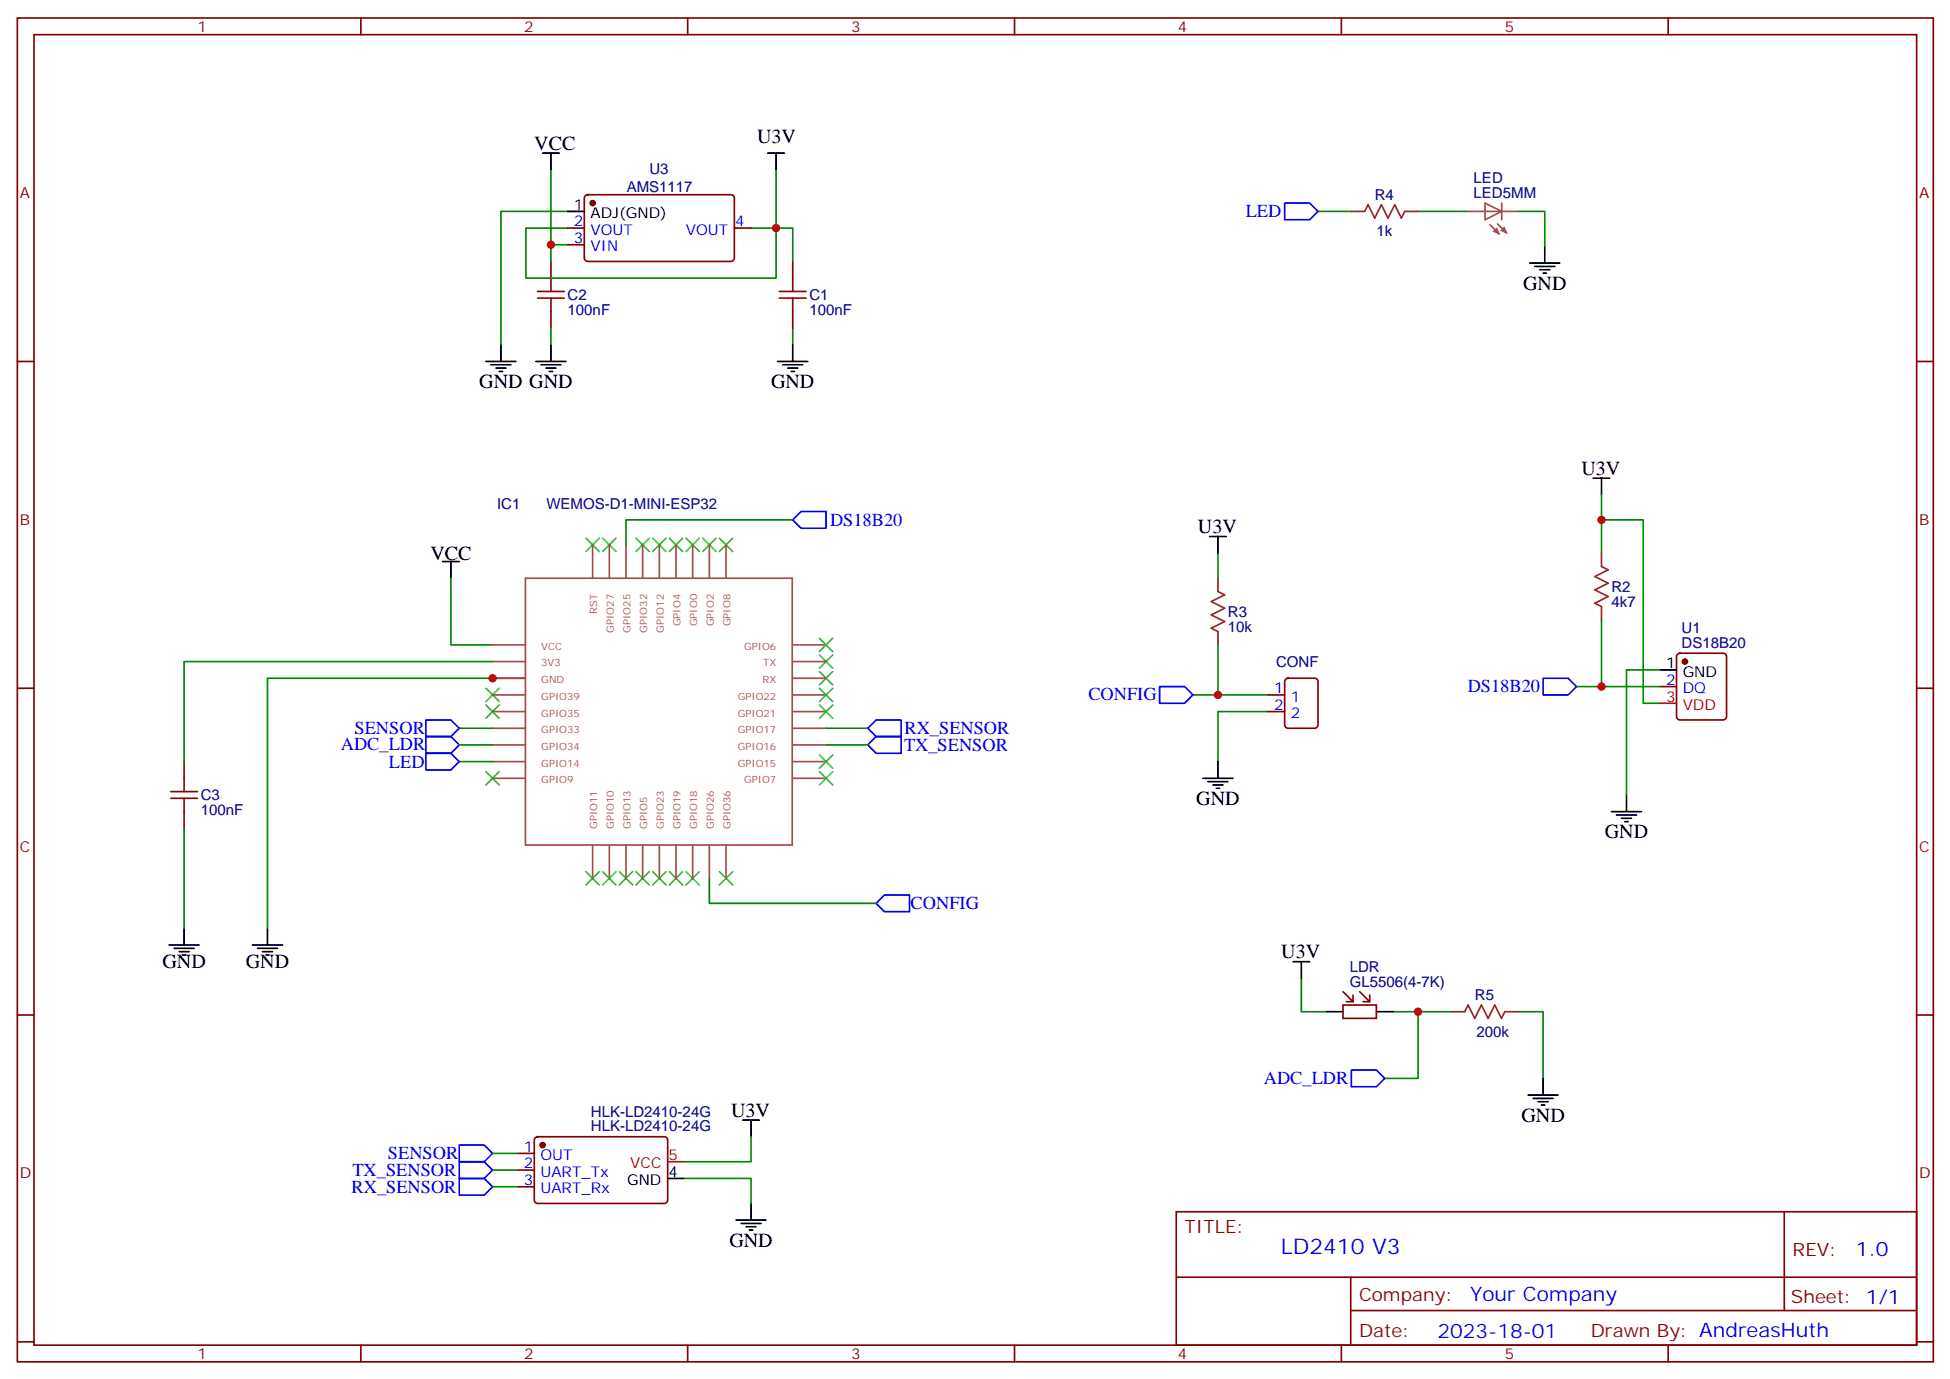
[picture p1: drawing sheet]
<svg xmlns="http://www.w3.org/2000/svg" width="413mm" height="292mm" viewBox="0 0 413 292" stroke-linecap="round" stroke-linejoin="round" font-family="sans-serif">
<g fill="none" stroke="#870000" stroke-width=".35">
<path d="M3.7 3.8h405.3v284.3h-405.3zM7.2 7.3h398.3v277.3h-398.3zM76.3 3.8v3.5M145.5 3.8v3.5M214.6 3.8v3.5M283.8 3.8v3.5M352.9 3.8v3.5M116.6 55.3v3.5M120.1 48.3h3.5M120.1 51.8h3.5M123.8 41.4l.5-.2h30.4a.71 .71 0 0 1 .7 .7v12.7a.76 .76 0 0 1-.7 .7h-30.4a.76 .76 0 0 1-.7-.7v-12.7zM155.4 48.3h3.5"/>
<path d="M167.7 55.3v3.5M3.7 76.5h3.5M116.6 65.9v3.5M167.7 65.9v3.5M405.5 76.5h3.5M354.9 138.4l.5-.2h9.2a.71 .71 0 0 1 .7 .7v12.7a.76 .76 0 0 1-.7 .7h-9.2a.76 .76 0 0 1-.7-.7v-12.7zM3.7 145.6h3.5M268.3 147h3.5M268.3 150.6h3.5M272 143.7l.5-.2h5.6a.71 .71 0 0 1 .7 .7v9.2a.76 .76 0 0 1-.7 .7h-5.6a.76 .76 0 0 1-.7-.7v-9.2zM351.2 145.3h3.5M405.5 145.6h3.5"/>
<path d="M38.9 161.1v3.6M38.9 171.7v3.6M3.7 214.8h3.5M284.1 212.7h7.1v2.8h-7.1zM284.1 209.8l2.1 2.1M286.2 210.5v1.4h-1.4M287.7 209.8l2.1 2.1M289.8 210.5v1.4h-1.4M405.5 214.8h3.5M109.5 244.1h3.5M109.5 247.6h3.5M109.5 251.1h3.5"/>
<path d="M113.3 240.7l.4-.2h26.8a.71 .71 0 0 1 .8 .7v12.7a.76 .76 0 0 1-.8 .7h-26.8a.76 .76 0 0 1-.7-.7v-12.7zM248.8 256.4h156.7v28.2h-156.7zM377.5 256.4v20.9M248.9 270.2h156.5M285.8 277.3h119.6M285.8 270.2v14.2M3.7 283.9h3.5M76.3 284.6v3.5M145.5 284.6v3.5M214.6 284.6v3.5M283.8 284.6v3.5M352.9 284.6v3.5"/>
<path d="M405.5 283.9h3.5"/>
</g>
<g fill="none" stroke="#008700" stroke-width=".35">
<path d="M116.6 35.9v15.9h3.5M164.2 35.9v12.4h3.5v7M116.6 51.8v3.5M120.1 48.3h-8.8v10.5h52.9v-10.5h-5.3M120.1 44.7h-14.1v28.3M278.8 44.7h7.1M300 44.7h10.6M321.2 44.7h5.6v7.4M116.6 69.4v3.6M167.7 69.4v3.6M167.7 110h-35.3v5.3M257.7 117.1v5.2"/>
<path d="M338.8 104.7v5.3h8.8v38.8h3.6M338.8 110v7.1M95.4 122.3v14.2h8.8M104.2 140h-65.3v21.1M257.7 136.5v10.5M338.8 131.2v14.1h12.4M97.2 157.6h7M97.2 154.1h7M104.2 143.5h-47.6v52.9M174.8 157.6h8.8M174.8 154.1h8.8M252.4 147h15.9"/>
<path d="M268.3 150.6h-10.6v10.5M333.5 145.3h5.3M351.2 141.7h-7.1v26.5M38.9 175.3v21.1M97.2 161.1h7M150.1 185.8v5.3h35.2M275.3 207v7.1h5.3M294.7 214.1h12.4M300 214.1v14.1h-7.1M321.2 214.1h5.3v14.1M104.2 244.1h5.3M104.2 247.6h5.3"/>
<path d="M104.2 251.1h5.3M144.8 249.3h14.1v5.3M158.9 240.5v5.3h-14.1"/>
</g>
<path d="M116.6 58.8v2.9M167.7 58.8v2.9M113.7 63.1h5.7M113.7 61.7h5.7M116.6 63.1v2.8M164.9 63.1h5.6M164.9 61.7h5.6M167.7 63.1v2.8M36.1 168.9h5.7M36.1 167.5h5.7M38.9 164.7v2.8M38.9 168.9v2.8" fill="none" stroke="#a10000" stroke-width=".35"/>
<g fill="none" stroke="#000" stroke-width=".35">
<path d="M114.8 32.4h3.5M116.6 32.4v3.5M162.4 32.4h3.5M164.2 32.4v3.5M120.1 44.7h3.5M323.6 55.7h6.4M324.7 56.4h4.2M325.8 57.1h2.1M326.5 57.8h.7M326.8 52.1v3.6M102.8 76.5h6.3M103.9 77.2h4.2"/>
<path d="M104.9 77.9h2.1M105.6 78.6h.7M106 73v3.5M113.4 76.5h6.3M114.4 77.2h4.3M115.5 77.9h2.1M116.2 78.6h.7M116.6 73v3.5M164.5 76.5h6.4M165.6 77.2h4.2M166.7 77.9h2.1M167.4 78.6h.7"/>
<path d="M167.7 73v3.5M93.6 118.8h3.6M95.4 118.8v3.5M255.9 113.5h3.5M257.7 113.5v3.6M337 101.2h3.6M338.8 101.2v3.5M351.2 141.7h3.5M254.5 164.7h6.3M255.6 165.4h4.2M256.6 166.1h2.1M257.3 166.8h.7"/>
<path d="M257.7 161.1v3.6M340.9 171.7h6.4M342 172.4h4.2M343 173.1h2.2M343.7 173.8h.8M344.1 168.2v3.5M35.8 200h6.3M38.9 196.4v3.6M53.4 200h6.4M56.6 196.4v3.6M36.8 200.7h4.3M37.9 201.4h2.1"/>
<path d="M38.6 202.1h.7M54.5 200.7h4.2M55.5 201.4h2.1M56.2 202.1h.7M273.5 203.5h3.6M275.3 203.5v3.5M280.6 214.1h3.5M291.2 214.1h3.5M157.1 237h3.6M158.9 237v3.5M323.3 231.7h6.3M324.3 232.4h4.3"/>
<path d="M325.4 233.1h2.1M326.1 233.8h.7M326.5 228.2v3.5M141.3 249.3h3.5M155.7 258.2h6.4M156.8 258.9h4.2M157.8 259.6h2.1M158.9 254.6v3.6M158.5 260.3h.7"/>
</g>
<g fill="none" stroke="#00f" stroke-width=".35">
<path d="M271.8 43h5.3l1.7 1.7-1.7 1.8h-5.3zM167.7 110l1.8-1.8h5.3v3.6h-5.3zM90.1 152.3h5.3l1.8 1.8-1.8 1.8h-5.3zM90.1 159.4h5.3l1.8 1.7-1.8 1.8h-5.3zM90.1 155.9h5.3l1.8 1.7-1.8 1.8h-5.3zM183.6 157.6l1.7-1.7h5.3v3.5h-5.3zM183.6 154.1l1.7-1.8h5.3v3.6h-5.3zM245.3 145.3h5.3l1.8 1.7-1.8 1.8h-5.3zM326.5 143.5h5.3l1.7 1.8-1.7 1.7h-5.3zM187.1 189.4h5.3v3.5h-5.3l-1.8-1.8zM285.9 226.4h5.3l1.7 1.8-1.7 1.7h-5.3zM97.2 242.3h5.2l1.8 1.8-1.8 1.7h-5.2z"/>
<path d="M97.2 245.8h5.2l1.8 1.8-1.8 1.7h-5.2zM97.2 249.3h5.2l1.8 1.8-1.8 1.8h-5.2z"/>
</g>
<g fill="#870000" stroke="#870000" stroke-width=".35">
<circle cx="125.4" cy="43" r=".53"/>
<circle cx="114.8" cy="242.3" r=".53"/>
<circle cx="356.4" cy="140" r=".53"/>
</g>
<path d="M351.2 148.8h3.5M141.3 245.8h3.5" fill="none" stroke="#f00" stroke-width=".35"/>
<g fill="none" stroke="#a64a4a" stroke-width=".35">
<path d="M310.6 44.7h3.5M314.2 43l3.5 1.7-3.5 1.8zM314.2 44.7h7M315.2 47.6l2 1.9M316.8 47.4l2 1.9M317.7 43v3.5M125.4 115.3v6.9M128.9 115.3v6.9M132.4 115.3v6.9M136 115.3v6.9M139.5 115.3v6.9M143 115.3v6.9"/>
<path d="M146.5 115.3v6.9M150.1 115.3v6.9M153.6 115.3v6.9M104.2 136.5h7M104.2 140h7M111.2 122.3h56.4v56.5h-56.4zM167.8 136.5h7M167.8 140h7M104.2 143.5h7M104.2 147h7M104.2 150.6h7M104.2 154.1h7"/>
<path d="M104.2 157.6h7M167.8 143.5h7M167.8 147h7M167.8 150.6h7M167.8 154.1h7M167.8 157.6h7M104.2 161.1h7M104.2 164.7h7M125.4 178.9v6.9M128.9 178.9v6.9M132.4 178.9v6.9M136 178.9v6.9"/>
<path d="M139.5 178.9v6.9M143 178.9v6.9M146.5 178.9v6.9M150.1 178.9v6.9M153.6 178.9v6.9M167.8 161.1h7M167.8 164.7h7"/>
</g>
<g fill="#a64a4a" stroke="#a64a4a" stroke-width=".21">
<path d="M315.9 49l.7-.7 .6 1.2z"/>
<path d="M317.5 48.8l.7-.7 .6 1.2z"/>
</g>
<path d="M285.9 44.7h2.8l.7-1.4 1.4 2.8 1.4-2.8 1.5 2.8 1.4-2.8 1.4 2.8 .7-1.4h2.8M338.8 117.1v2.8l1.4 .7-2.8 1.4 2.8 1.4-2.8 1.4 2.8 1.4-2.8 1.4 1.4 .7v2.9M257.7 122.3v2.9l1.4 .7-2.8 1.4 2.8 1.4-2.8 1.4 2.8 1.4-2.8 1.4 1.4 .7v2.9M307.1 214.1h2.8l.7-1.4 1.4 2.8 1.4-2.8 1.4 2.8 1.4-2.8 1.4 2.8 .7-1.4h2.9" fill="none" stroke="#8c2424" stroke-width=".35"/>
<g fill="none" stroke="#3c3" stroke-width=".35">
<path d="M124 113.9l2.8 2.8M126.8 113.9l-2.8 2.8M127.5 113.9l2.8 2.8M130.3 113.9l-2.8 2.8M134.5 113.9l2.9 2.8M137.4 113.9l-2.9 2.8M138.1 113.9l2.8 2.8M140.9 113.9l-2.8 2.8M141.6 113.9l2.8 2.8M144.4 113.9l-2.8 2.8M145.1 113.9l2.9 2.8M148 113.9l-2.9 2.8"/>
<path d="M148.7 113.9l2.8 2.8M151.5 113.9l-2.8 2.8M152.2 113.9l2.8 2.8M155 113.9l-2.8 2.8M173.4 138.6l2.8 2.8M173.4 135l2.8 2.9M176.2 138.6l-2.8 2.8M176.2 135l-2.8 2.9M102.8 145.6l2.8 2.8M102.8 149.2l2.8 2.8M105.6 145.6l-2.8 2.8M105.6 149.2l-2.8 2.8"/>
<path d="M173.4 142.1l2.8 2.8M173.4 145.6l2.8 2.8M173.4 149.2l2.8 2.8M173.4 159.7l2.8 2.9M176.2 142.1l-2.8 2.8M176.2 145.6l-2.8 2.8M176.2 149.2l-2.8 2.8M176.2 159.7l-2.8 2.9M102.8 163.3l2.8 2.8M105.6 163.3l-2.8 2.8M173.4 163.3l2.8 2.8M176.2 163.3l-2.8 2.8"/>
<path d="M124 184.4l2.8 2.9M126.8 184.4l-2.8 2.9M127.5 184.4l2.8 2.9M130.3 184.4l-2.8 2.9M131 184.4l2.8 2.9M133.8 184.4l-2.8 2.9M134.5 184.4l2.9 2.9M137.4 184.4l-2.9 2.9M138.1 184.4l2.8 2.9M140.9 184.4l-2.8 2.9M141.6 184.4l2.8 2.9M144.4 184.4l-2.8 2.9"/>
<path d="M145.1 184.4l2.9 2.9M148 184.4l-2.9 2.9M152.2 184.4l2.8 2.9M155 184.4l-2.8 2.9"/>
</g>
<g fill="#c00">
<circle cx="164.2" cy="48.3" r=".88"/>
<circle cx="257.7" cy="147" r=".88"/>
<circle cx="116.6" cy="51.8" r=".88"/>
<circle cx="300" cy="214.1" r=".88"/>
<circle cx="338.8" cy="110" r=".88"/>
<circle cx="338.8" cy="145.3" r=".88"/>
<circle cx="104.2" cy="143.5" r=".88"/>
</g>
<text font-size="4.6" fill="#00f" x="270.9" y="265.4">LD2410 V3</text>
<g font-size="4.2">
<text x="113" y="31.7">VCC</text>
<text x="160.2" y="30.3">U3V</text>
<text x="322.2" y="61.3">GND</text>
<text x="101.4" y="82.1">GND GND</text>
<text x="163.1" y="82.1">GND</text>
<text x="334.6" y="100.5">U3V</text>
<text x="253.4" y="112.8">U3V</text>
<text x="91" y="118.5">VCC</text>
<text x="253.1" y="170.3">GND</text>
<text x="339.5" y="177.4">GND</text>
<text x="271.1" y="202.8">U3V</text>
<text x="34.4" y="204.9">GND</text>
<text x="52" y="204.9">GND</text>
<text x="154.7" y="236.3">U3V</text>
<text x="321.9" y="237.3">GND</text>
<text x="154.3" y="263.8">GND</text>
</g>
<g font-size="4.2" fill="#00f">
<text x="392.6" y="265.7">1.0</text>
<text x="311" y="275.2">Your Company</text>
<text x="304.1" y="283">2023-18-01</text>
</g>
<g font-size="3.9" fill="#00f">
<text x="263.5" y="45.9">LED</text>
<text x="175.6" y="111.3">DS18B20</text>
<text x="230.3" y="148.2">CONFIG</text>
<text x="310.5" y="146.5">DS18B20</text>
<text x="75" y="155.3">SENSOR</text>
<text x="191.4" y="155.3">RX_SENSOR</text>
<text x="72.1" y="158.8">ADC_LDR</text>
<text x="191.3" y="159">TX_SENSOR</text>
<text x="82.3" y="162.5">LED</text>
<text x="192.7" y="192.4">CONFIG</text>
<text x="267.4" y="229.4">ADC_LDR</text>
<text x="82.1" y="245.3">SENSOR</text>
<text x="74.6" y="248.8">TX_SENSOR</text>
<text x="74.4" y="252.4">RX_SENSOR</text>
</g>
<g font-size="3.9" fill="#800">
<text x="250.6" y="261">TITLE:</text>
<text x="379.2" y="265.7">REV:</text>
<text x="287.5" y="275.2">Company:</text>
<text x="378.9" y="275.8">Sheet: 1/1</text>
<text x="287.5" y="282.9">Date:</text>
<text x="336.6" y="282.9">Drawn By: AndreasHuth</text>
</g>
<g font-size="3.2" fill="#800">
<text x="41.8" y="6.8">1</text>
<text x="110.9" y="6.8">2</text>
<text x="180.1" y="6.8">3</text>
<text x="249.2" y="6.8">4</text>
<text x="318.3" y="6.8">5</text>
<text x="4.2" y="41.9">A</text>
<text x="406" y="41.9">A</text>
<text x="4.2" y="111.1">B</text>
<text x="406" y="111.1">B</text>
<text x="4.2" y="180.2">C</text>
<text x="406" y="180.2">C</text>
<text x="4.2" y="249.3">D</text>
<text x="406" y="249.3">D</text>
<text x="41.8" y="287.6">1</text>
<text x="110.9" y="287.6">2</text>
<text x="180.1" y="287.6">3</text>
<text x="249.2" y="287.6">4</text>
<text x="318.3" y="287.6">5</text>
</g>
<g font-size="3.2" fill="#000080">
<text x="132.6" y="40.6">AMS1117</text>
<text x="137.4" y="36.8">U3</text>
<text x="311.8" y="41.9">LED5MM</text>
<text x="311.8" y="38.7">LED</text>
<text x="290.8" y="42.3">R4</text>
<text x="291.2" y="50">1k</text>
<text x="120.1" y="63.5">C2</text>
<text x="171.2" y="63.5">C1</text>
<text x="120.1" y="66.7">100nF</text>
<text x="171.2" y="66.7">100nF</text>
<text x="105.2" y="107.6">IC1</text>
<text x="115.6" y="107.6">WEMOS-D1-MINI-ESP32</text>
<text x="340.9" y="125.2">R2</text>
<text x="259.8" y="130.5">R3</text>
<text x="340.9" y="128.3">4k7</text>
<text x="259.8" y="133.6">10k</text>
<text x="355.8" y="137.2">DS18B20</text>
<text x="355.8" y="134">U1</text>
<text x="270" y="141.1">CONF</text>
<text x="42.5" y="172.5">100nF</text>
<text x="42.5" y="169.4">C3</text>
<text x="285.5" y="208.8">GL5506(4-7K)</text>
<text x="285.6" y="205.7">LDR</text>
<text x="312" y="211.7">R5</text>
<text x="312.3" y="219.4">200k</text>
<text x="125" y="239.3">HLK-LD2410-24G</text>
<text x="125" y="236.4">HLK-LD2410-24G</text>
</g>
<g font-size="3.2">
<text x="121.4" y="44.4">1</text>
<text x="124.9" y="46.1">ADJ(GND)</text>
<text x="352.5" y="141.4">1</text>
<text x="356" y="143.2">GND</text>
<text x="132.7" y="250.8">GND</text>
<text x="141.4" y="249">4</text>
</g>
<g font-size="3.2" fill="#00f">
<text x="121.4" y="47.9">2</text>
<text x="155.5" y="47.9">4</text>
<text x="121.4" y="51.4">3</text>
<text x="124.9" y="49.7">VOUT</text>
<text x="124.9" y="53.2">VIN</text>
<text x="145.1" y="49.7">VOUT</text>
<text x="269.6" y="146.7">1</text>
<text x="273.1" y="148.4">1</text>
<text x="352.5" y="144.9">2</text>
<text x="356" y="146.7">DQ</text>
<text x="269.6" y="150.2">2</text>
<text x="273.1" y="152">2</text>
<text x="110.8" y="243.7">1</text>
<text x="114.3" y="245.5">OUT</text>
<text x="110.8" y="247.2">2</text>
<text x="110.8" y="250.8">3</text>
<text x="114.3" y="249">UART_Tx</text>
<text x="114.3" y="252.5">UART_Rx</text>
</g>
<g font-size="3.2" fill="#f00">
<text x="352.5" y="148.4">3</text>
<text x="356" y="150.2">VDD</text>
<text x="141.4" y="245.5">5</text>
<text x="133.3" y="247.2">VCC</text>
</g>
<g font-size="2.1" fill="#a54b4b">
<text x="126.3" y="129.9" transform="rotate(-90 126.3 129.9)">RST</text>
<text x="114.5" y="137.5">VCC</text>
<text x="129.8" y="133.9" transform="rotate(-90 129.8 133.9)">GPIO27</text>
<text x="133.4" y="133.9" transform="rotate(-90 133.4 133.9)">GPIO25</text>
<text x="136.9" y="133.9" transform="rotate(-90 136.9 133.9)">GPIO32</text>
<text x="140.4" y="133.9" transform="rotate(-90 140.4 133.9)">GPIO12</text>
<text x="143.9" y="132.5" transform="rotate(-90 143.9 132.5)">GPIO4</text>
<text x="147.5" y="132.5" transform="rotate(-90 147.5 132.5)">GPIO0</text>
<text x="151" y="132.5" transform="rotate(-90 151 132.5)">GPIO2</text>
<text x="154.5" y="132.5" transform="rotate(-90 154.5 132.5)">GPIO8</text>
<text x="157.4" y="137.5">GPIO6</text>
<text x="114.5" y="141">3V3</text>
<text x="161.5" y="141">TX</text>
<text x="114.5" y="144.6">GND</text>
<text x="114.5" y="148.1">GPIO39</text>
<text x="156.1" y="148.1">GPIO22</text>
<text x="161.3" y="144.6">RX</text>
<text x="114.5" y="151.6">GPIO35</text>
<text x="114.5" y="155.1">GPIO33</text>
<text x="156.1" y="155.1">GPIO17</text>
<text x="156.1" y="151.6">GPIO21</text>
<text x="114.5" y="158.7">GPIO34</text>
<text x="156.1" y="158.7">GPIO16</text>
<text x="114.5" y="162.2">GPIO14</text>
<text x="114.5" y="165.7">GPIO9</text>
<text x="156.1" y="162.2">GPIO15</text>
<text x="157.4" y="165.7">GPIO7</text>
<text x="126.3" y="175.4" transform="rotate(-90 126.3 175.4)">GPIO11</text>
<text x="129.8" y="175.4" transform="rotate(-90 129.8 175.4)">GPIO10</text>
<text x="133.4" y="175.4" transform="rotate(-90 133.4 175.4)">GPIO13</text>
<text x="136.9" y="175.4" transform="rotate(-90 136.9 175.4)">GPIO5</text>
<text x="140.4" y="175.4" transform="rotate(-90 140.4 175.4)">GPIO23</text>
<text x="143.9" y="175.4" transform="rotate(-90 143.9 175.4)">GPIO19</text>
<text x="147.5" y="175.4" transform="rotate(-90 147.5 175.4)">GPIO18</text>
<text x="151" y="175.4" transform="rotate(-90 151 175.4)">GPIO26</text>
<text x="154.5" y="175.4" transform="rotate(-90 154.5 175.4)">GPIO36</text>
</g>
</svg>
